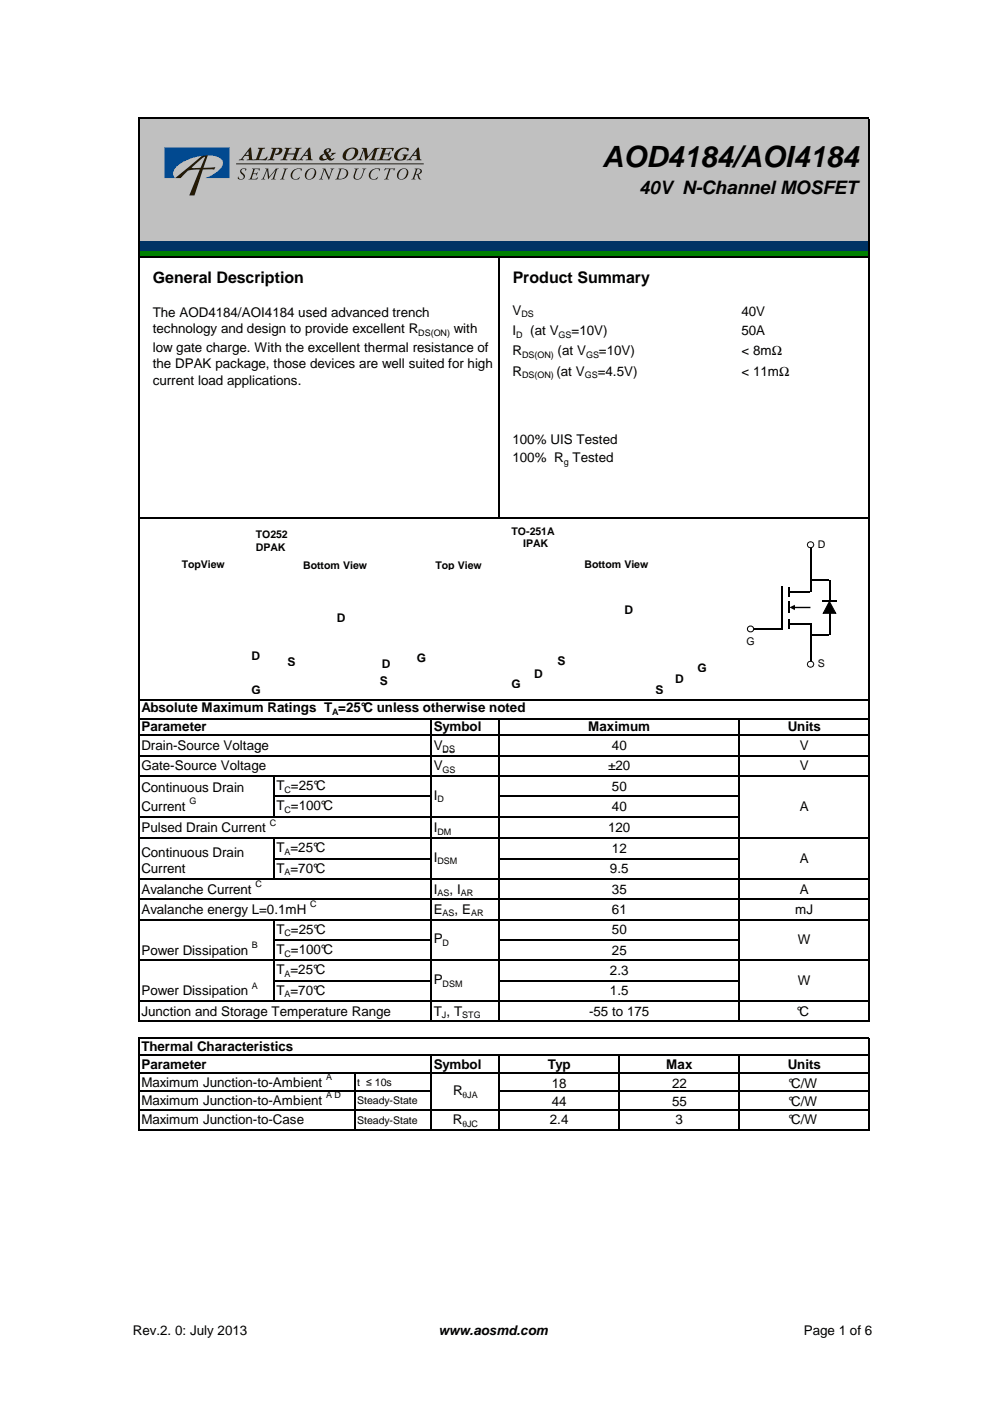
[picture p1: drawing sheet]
<svg xmlns="http://www.w3.org/2000/svg" width="210mm" height="297mm" viewBox="0 0 210 297" stroke-linecap="round" stroke-linejoin="round" font-family="sans-serif">
<path d="M29.5 25.2h154.7v25.9h-154.7z" fill="#c0c0c0"/>
<path d="M29.5 51.1h154.7v2.2h-154.7z" fill="#003365"/>
<path d="M29.5 53.3h154.7v1.3h-154.7z" fill="#008000"/>
<path d="M29.4 25v134.3M29.5 25.1h154.8M184.2 25.2v134.1M29.5 54.5h154.8M105.7 54.7v55.2M29.5 109.8h154.8M29.5 148.5h154.8M29.5 152.4h154.8M29.5 155.9h154.8M91.4 152.5v6.8M105.7 152.5v6.8M156.7 152.5v6.8" fill="none" stroke="#000" stroke-width=".25"/>
<g fill="#251a05">
<path d="M54.7 31.3h1.5l-.1 .2-.4 .1-.8 2.1a1.64 1.64 0 0 0 1.8-.5v.1a.58 .58 0 0 1-.4 .7h-2.6l.1-.2 .5-.1 .7-2-.3-.2z"/>
<path d="M57.6 31.3h1.2a.71 .71 0 0 1 1 .4 .71 .71 0 0 1-.4 .9 .75 .75 0 0 1-1.1 .1l.1-.1a.62 .62 0 0 0 .7-.3 .62 .62 0 0 0-.1-.8l-.5 .1-.7 2v.2h.4l-.1 .2h-1.4l.5-.3 .3-.9 .4-1.1-.4-.2z"/>
<path d="M60.4 31.3h1.4v.2l-.5 .1-.3 .9h1h.5l.3-.9-.3-.2v-.1h1.5l-.5 .3-.1 .3-.7 1.8 .4 .1-.1 .2-1.4-.1a.74 .74 0 0 0 .7-.9l.1-.2h-1.5l-.3 1h.4l-.1 .2h-1.5l.5-.2 .2-.6 .6-1.6-.4-.1z"/>
<path d="M76.7 31.4h1l.3 1.8 1.1-1.3a1.22 1.22 0 0 1 1.4-.5l-.6 .3-.5 2 .3 .2v.1h-1.5l.1-.2a.69 .69 0 0 0 .6-.8l.4-1.1-1.7 2.1h-.2l-.3-2.1-.6 1.7 .4 .3-.1 .1h-1.1l.5-.3 .7-1.8 .1-.3-.3-.1z"/>
<path d="M80.8 31.3l2.7 .1-.2 .6h-.2a.52 .52 0 0 0-.2-.5 .52 .52 0 0 0-.6 0h-.5l-.2 1.1a.81 .81 0 0 0 1.1-.5h.1l-.3 1.1h-.2v-.3a.67 .67 0 0 0-.9-.1l-.3 .9a1.62 1.62 0 0 0 1.9-.5v.1a.86 .86 0 0 1-1.2 .7h-2l.1-.1a.46 .46 0 0 0 .7-.5l.6-1.8-.5-.1z"/>
<path d="M84.1 31.9a2 2 0 0 1 2.6-.3l-.2 .5a1 1 0 0 0-1-.6 1 1 0 0 0-.9 .7 .98 .98 0 0 0 .1 1.6 .68 .68 0 0 0 .7-.1 .68 .68 0 0 0 .2-.7l-.3-.1 .1-.1h1.2l-.3 .2a1.24 1.24 0 0 1-1.6 1 1.01 1.01 0 0 1-1.1-.5 1.01 1.01 0 0 1 .2-1.2z"/>
<path d="M51.1 35.9l.6-.2 .6 .1-.2 .4-.2-.3h-.5a.63 .63 0 0 0 .3 1 .81 .81 0 0 1-.2 1.1 .81 .81 0 0 1-1.1-.1l.1-.5a.54 .54 0 0 0 .7 .6 .54 .54 0 0 0 .3-.9l-.2-.1a.66 .66 0 0 1-.2-1.1z"/>
<path d="M53.5 35.7h1.6l-.2 .5a.58 .58 0 0 0-.9-.2l-.3 .7a.7 .7 0 0 0 1-.2l-.3 .7a.44 .44 0 0 0-.3-.3 .44 .44 0 0 0-.5 .1l-.2 .9a1.18 1.18 0 0 0 1.3-.3 .85 .85 0 0 1-1.1 .4h-.9l.3-.1 .2-.4 .5-1.5z"/>
<path d="M56.2 35.7h.7l.2 1.8 1-1.2a.7 .7 0 0 1 1-.5l-.4 .2-.4 1.4-.1 .5 .2 .2-.9-.1 .3-.2 .6-1.7-1.5 1.9-.3-1.9-.6 1.7 .2 .3h-.8l.1-.1a3.1 3.1 0 0 0 1-2z"/>
<path d="M60.1 35.7l.9 .1-.3 .2-.6 1.5v.4l.2 .2h-.9l.3-.3 .6-1.6v-.3z"/>
<path d="M62.2 36.1l.5-.3 1-.1 .3 .1-.2 .5a.77 .77 0 0 0-.7-.6 .77 .77 0 0 0-.7 .5 .99 .99 0 0 0-.5 1 .99 .99 0 0 0 .8 .8l.5-.2 .3-.3a.57 .57 0 0 1-.8 .6 1.05 1.05 0 0 1-1.1-.8 1.05 1.05 0 0 1 .6-1.2z"/>
<path d="M68.4 35.7h.6l.8 1.9 .5-1.7-.2-.1 .8-.1-.4 .3-.7 2.1-1-2.1-.6 1.8 .3 .3-.9-.1 .3-.1 .3-.7 .4-1.3z"/>
<path d="M75.1 35.7l1 .1-.4 .2-.4 1.7a.87 .87 0 0 0 .9 .2 .87 .87 0 0 0 .5-.8l.4-1.2-.3-.1h.9a.77 .77 0 0 0-.6 .8 1.39 1.39 0 0 1-1.7 1.5 .62 .62 0 0 1-.4-1l.4-1.1z"/>
<path d="M78.7 36.1l.6-.3 1-.1 .3 .1-.2 .5a.77 .77 0 0 0-.7-.6 .77 .77 0 0 0-.7 .5 .99 .99 0 0 0-.5 1 .99 .99 0 0 0 .8 .8l.4-.2 .4-.3a.57 .57 0 0 1-.9 .6 1.05 1.05 0 0 1-1-.8 1.05 1.05 0 0 1 .5-1.2z"/>
<path d="M81.7 35.7h2.1l-.3 .5-.1-.3h-.6l-.7 1.9 .3 .3-1-.1 .4-.2 .7-1.9h-.7l-.4 .3z"/>
<path d="M53 31.3h.2l.2 1.9a.4 .4 0 0 0 .4 .6l-.1 .2h-1.4l.5-.3-.1-.6h-.8l-.5 .6 .4 .1-.1 .2h-1.1l.6-.4zM52.7 32.1l-.6 .7h.6z"/>
<path d="M65.5 31.3h.2l.2 1.9a.4 .4 0 0 0 .4 .6v.2h-1.5l.5-.3v-.6h-.9l-.4 .6 .3 .1-.1 .2h-1.1l.6-.4zM65.2 32.1l-.6 .7h.6z"/>
<path d="M68.9 31.7l.5-.2a.5 .5 0 0 1 .8 .2 .5 .5 0 0 1-.5 .7h-.2l.4 .7a.44 .44 0 0 0 .4-.6l.9-.1-1.2 1a.5 .5 0 0 0 .9 .1 .82 .82 0 0 1-1.4 .2 1.32 1.32 0 0 1-1.8 0 1.25 1.25 0 0 1 1.1-1.1 .58 .58 0 0 1 .1-.9zM68.6 32.9a.48 .48 0 0 0 0 .7 .48 .48 0 0 0 .7-.2l-.4-.7zM69.3 31.8a.29 .29 0 0 0 .1 .4 .29 .29 0 0 0 .4-.3 .27 .27 0 0 0-.2-.3 .27 .27 0 0 0-.3 .2z"/>
<path d="M73.2 31.9l.9-.5a1.18 1.18 0 0 1 1.3 0 1.18 1.18 0 0 1 .5 1.2 1.92 1.92 0 0 1-3.2 .9 1.57 1.57 0 0 1 .5-1.6zM73.9 31.9a1.59 1.59 0 0 0-.4 1.9 1.52 1.52 0 0 0 1.6-2.1 .94 .94 0 0 0-1.2 .2z"/>
<path d="M88.6 31.3h.2l.2 1.9a.4 .4 0 0 0 .4 .6l-.1 .2h-1.4l.5-.3-.1-.6h-.8l-.5 .6 .4 .1-.1 .2h-1.1l.6-.4zM88.3 32.1l-.6 .7h.6z"/>
<path d="M65 36.3a1.21 1.21 0 0 1 2-.1 1.42 1.42 0 0 1-.5 1.6 1.42 1.42 0 0 1-1.7 0 1.23 1.23 0 0 1 .2-1.5zM65.6 36l-.4 .5a.84 .84 0 0 0-.3 .9 .84 .84 0 0 0 .7 .6 1.46 1.46 0 0 0 1-2l-.5-.2z"/>
<path d="M71.8 35.8l.4-.1a1.17 1.17 0 0 1 1.6 1.3 2.24 2.24 0 0 1-2.5 1h-.2l.3-.2 .6-1.7v-.2zM72.4 35.9l-.7 1.9a1.2 1.2 0 0 0 1.5-.3 1.2 1.2 0 0 0 .1-1.5z"/>
<path d="M84.5 36.3a1.21 1.21 0 0 1 2-.1 1.42 1.42 0 0 1-.5 1.6 1.42 1.42 0 0 1-1.6 0 1.23 1.23 0 0 1 .1-1.5zM85.1 36l-.4 .5a.84 .84 0 0 0-.3 .9 .84 .84 0 0 0 .7 .6 1.45 1.45 0 0 0 1-2l-.4-.2z"/>
<path d="M87.9 35.8a1.15 1.15 0 0 1 1.6 .5l-.3 .4-.4 .3a1.1 1.1 0 0 0 .5 1h-.5l-.5-1-.2 .1-.2 .7 .2 .3h-.9l.3-.3 .6-1.6v-.3zM88.5 35.9l-.3 .8 .1 .2a.55 .55 0 0 0 .8-.4 .55 .55 0 0 0-.5-.7z"/>
<path d="M37.1 37.8h1.2a3.8 3.8 0 0 1 2.3-1.8l1.8-.1-2.3 5.5h1.1l1.8-5.5 2.4 .1 .3-.6-2.6 .2 1-2.7-1.3 .2zM40.7 35.5l2.1-1.9 .7-.4-1 2.4-1.5 .1z"/>
</g>
<path d="M50.1 34.7h39.7" fill="none" stroke="#251a05" stroke-width=".21"/>
<path d="M34.9 31.2h13.8v6.6h-5.2a5.4 5.4 0 0 0 3.8-3.2 1.57 1.57 0 0 0-1.4-1.4 10.1 10.1 0 0 0-8.7 2.4 1.45 1.45 0 0 0-.1 2.2h-2.2z" fill="#014990"/>
<path d="M167.4 124.4v2.1M167.4 127.6v2.4M167.4 131.3v2" fill="none" stroke="#000" stroke-width=".42"/>
<path d="M171.9 115.9l-.1 9.6h-4.4M165.8 124.4v9.2M167.4 132.3h4.4M171.9 132.1v8.3M174.3 127.5h3.1M175.9 130v4.6h-4.1M175.9 123v4.6" fill="none" stroke="#000" stroke-width=".3"/>
<g fill="#000">
<path d="M168.2 128.7h3.6v.2h-3.6zM167.4 128.8l1.1-.6v1.2z"/>
<path d="M175.9 127.3l1.5 2.8h-3zM175.8 127.6h.2l-1.4 2.5-.1-.2h2.7l-.1 .2z"/>
</g>
<path d="M159.8 133.3h6M171.8 123h4.1" fill="none" stroke="#000" stroke-width=".25"/>
<path d="M175.9 127.6l1.3 2.4h-2.7z" fill="#000"/>
<circle cx="171.8" cy="115.5" r=".64" fill="#fff"/>
<path d="M171.1 115.5a.76 .76 0 0 1 1.5 0 .76 .76 0 0 1-1.5 0zM171.3 115.5a.55 .55 0 0 0 1.1 0 .55 .55 0 0 0-1.1 0z" fill="#000"/>
<circle cx="159.1" cy="133.4" r=".66" fill="#fff"/>
<path d="M158.4 133.4a.75 .75 0 0 1 1.5 0 .75 .75 0 0 1-1.5 0zM158.6 133.4a.55 .55 0 0 0 1.1 0 .55 .55 0 0 0-1.1 0z" fill="#000"/>
<circle cx="171.8" cy="140.8" r=".64" fill="#fff"/>
<path d="M171.1 140.8a.76 .76 0 0 1 1.5 0 .76 .76 0 0 1-1.5 0zM171.3 140.8a.55 .55 0 0 0 1.1 0 .55 .55 0 0 0-1.1 0z" fill="#000"/>
<g fill="#fff">
<path d="M105.7 168.9h51v4.3h-51z"/>
<path d="M105.7 186.4h51v8.6h-51z"/>
</g>
<g fill="none" stroke="#000" stroke-width=".25">
<path d="M29.4 159.3v57.4M91.4 159.3v57.4M105.7 159.3v57.4M156.7 159.3v57.4M184.2 159.3v57.4M29.5 160.2h154.8M29.5 164.5h154.8M29.5 173.2h127.3M29.5 177.7h154.8M58 164.7v8.6M58 177.8v8.7M58.2 168.9h33.3"/>
<path d="M105.8 168.9h51M29.5 186.4h154.8M29.5 190.7h154.8M29.5 195h154.8M58 195.1v17.3M58.2 182h33.3M58.2 199.3h33.3M105.8 182h51M105.8 199.3h51M29.4 220v19.7M29.5 203.6h154.8M29.5 212.3h154.8"/>
<path d="M29.5 216.6h154.8M58.2 207.9h33.3M105.8 207.9h51M29.5 231.4h62M29.5 220.1h154.8M29.5 223.6h154.8M29.5 227.5h154.8M29.5 235.3h154.8M29.5 239.6h154.8M75.3 227.6v12.1M91.4 223.7v16M105.7 223.7v16"/>
<path d="M105.8 231.4h78.5M131.2 223.7v16M156.7 223.7v16M184.2 220.2v19.5"/>
</g>
<text font-size="6.2" x="127.7" y="35.3">AOD4184/AOI4184</text>
<text font-size="3.9" x="135.5" y="41.2">40V N-Channel MOSFET</text>
<g font-size="3.4">
<text x="32.4" y="59.9">General Description</text>
<text x="108.7" y="59.9">Product Summary</text>
</g>
<g font-size="2.8">
<text x="32.4" y="67.2">The AOD4184/AOI4184 used advanced trench</text>
<text x="32.4" y="70.7">technology and design to provide excellent R</text>
<text x="96.2" y="70.7">with</text>
<text x="108.7" y="66.7">V</text>
<text x="108.7" y="71">I</text>
<text x="112.4" y="71">(at V</text>
<text x="121.2" y="71">=10V)</text>
<text x="157.2" y="66.9">40V</text>
<text x="157.2" y="71">50A</text>
<text x="32.4" y="74.5">low gate charge. With the excellent thermal resistance of</text>
<text x="108.7" y="75.4">R</text>
<text x="118.2" y="75.4">(at V</text>
<text x="127" y="75.4">=10V)</text>
<text x="157.2" y="75.4">&lt; 8mΩ</text>
<text x="32.4" y="78.1">the DPAK package, those devices are well suited for high</text>
<text x="32.4" y="81.6">current load applications.</text>
<text x="108.7" y="79.7">R</text>
<text x="118" y="79.7">(at V</text>
<text x="126.7" y="79.7">=4.5V)</text>
<text x="157.2" y="79.7">&lt; 11mΩ</text>
<text x="108.7" y="94.1">100% UIS Tested</text>
<text x="108.7" y="98">100% R Tested</text>
<text x="30" y="151">Absolute Maximum Ratings T =25°C unless otherwise noted</text>
<text x="30" y="155.1">Parameter</text>
<text x="91.9" y="155.1">Symbol</text>
<text x="124.7" y="155.1">Maximum</text>
<text x="167" y="155.1">Units</text>
<text x="30" y="159">Drain-Source Voltage</text>
<text x="91.9" y="159">V</text>
<text x="129.8" y="159">40</text>
<text x="169.6" y="159">V</text>
<text x="30" y="167.9">Continuous Drain</text>
<text x="30" y="163.3">Gate-Source Voltage</text>
<text x="58.6" y="167.5">T =25°C</text>
<text x="91.9" y="163.3">V</text>
<text x="128.9" y="163.3">±20</text>
<text x="129.8" y="167.6">50</text>
<text x="169.6" y="163.3">V</text>
<text x="30" y="172">Current</text>
<text x="58.6" y="171.8">T =100°C</text>
<text x="91.9" y="169.5">I</text>
<text x="129.8" y="172">40</text>
<text x="169.6" y="172">A</text>
<text x="30" y="176.5">Pulsed Drain Current</text>
<text x="91.9" y="176.5">I</text>
<text x="128.9" y="176.5">120</text>
<text x="30" y="181.6">Continuous Drain</text>
<text x="30" y="185.1">Current</text>
<text x="58.6" y="180.7">T =25°C</text>
<text x="58.6" y="185">T =70°C</text>
<text x="91.9" y="182.7">I</text>
<text x="129.3" y="185.1">9.5</text>
<text x="129.8" y="180.8">12</text>
<text x="169.6" y="182.9">A</text>
<text x="30" y="189.4">Avalanche Current</text>
<text x="91.9" y="189.4">I</text>
<text x="95.3" y="189.4">, I</text>
<text x="129.8" y="189.4">35</text>
<text x="169.6" y="189.4">A</text>
<text x="30" y="193.8">Avalanche energy L=0.1mH</text>
<text x="58.6" y="198">T =25°C</text>
<text x="91.9" y="193.8">E</text>
<text x="96.4" y="193.8">, E</text>
<text x="129.8" y="193.8">61</text>
<text x="168.6" y="193.8">mJ</text>
<text x="30" y="202.4">Power Dissipation</text>
<text x="58.6" y="202.3">T =100°C</text>
<text x="91.9" y="200">P</text>
<text x="129.8" y="198.1">50</text>
<text x="129.8" y="202.4">25</text>
<text x="169.2" y="200.2">W</text>
<text x="58.6" y="206.6">T =25°C</text>
<text x="91.9" y="208.6">P</text>
<text x="129.3" y="206.7">2.3</text>
<text x="169.2" y="208.8">W</text>
<text x="30" y="211">Power Dissipation</text>
<text x="30" y="215.3">Junction and Storage Temperature Range</text>
<text x="58.6" y="210.9">T =70°C</text>
<text x="91.9" y="215.3">T , T</text>
<text x="124.9" y="215.3">-55 to 175</text>
<text x="129.3" y="211">1.5</text>
<text x="169" y="215.3">°C</text>
<text x="30" y="222.8">Thermal Characteristics</text>
<text x="30" y="226.7">Parameter</text>
<text x="91.9" y="226.7">Symbol</text>
<text x="116.1" y="226.7">Typ</text>
<text x="141.3" y="226.7">Max</text>
<text x="167" y="226.7">Units</text>
<text x="30" y="230.4">Maximum Junction-to-Ambient</text>
<text x="96.1" y="232.2">R</text>
<text x="117" y="230.6">18</text>
<text x="142.5" y="230.6">22</text>
<text x="167.2" y="230.6">°C/W</text>
<text x="30" y="238.3">Maximum Junction-to-Case</text>
<text x="30" y="234.3">Maximum Junction-to-Ambient</text>
<text x="96" y="238.4">R</text>
<text x="116.6" y="238.4">2.4</text>
<text x="117" y="234.5">44</text>
<text x="142.5" y="234.5">55</text>
<text x="143.3" y="238.4">3</text>
<text x="167.2" y="238.4">°C/W</text>
<text x="167.2" y="234.5">°C/W</text>
<text x="28.2" y="283">Rev.2. 0: July 2013</text>
<text x="93" y="283">www.aosmd.com</text>
<text x="170.4" y="283">Page 1 of 6</text>
</g>
<g font-size="2.5">
<text x="71.4" y="131.8">D</text>
<text x="132.4" y="130.1">D</text>
<text x="53.3" y="140">D</text>
<text x="61" y="141.1">S</text>
<text x="81" y="141.7">D</text>
<text x="88.4" y="140.3">G</text>
<text x="113.2" y="143.7">D</text>
<text x="118.2" y="141.1">S</text>
<text x="147.9" y="142.5">G</text>
<text x="53.3" y="147.1">G</text>
<text x="80.6" y="145.3">S</text>
<text x="108.5" y="145.8">G</text>
<text x="139" y="147.1">S</text>
<text x="143.1" y="144.9">D</text>
</g>
<g font-size="2.2">
<text x="108.5" y="113.5">TO-251A</text>
<text x="54.2" y="114">TO252</text>
<text x="54.2" y="116.8">DPAK</text>
<text x="110.9" y="116">IPAK</text>
<text x="173.4" y="116.2">D</text>
<text x="38.5" y="120.5">TopView</text>
<text x="64.3" y="120.7">Bottom View</text>
<text x="92.3" y="120.6">Top View</text>
<text x="123.9" y="120.4">Bottom View</text>
<text x="158.2" y="136.8">G</text>
<text x="173.4" y="141.5">S</text>
<text x="75.7" y="230.3">t ≤ 10s</text>
<text x="75.7" y="234.1">Steady-State</text>
<text x="75.7" y="238.3">Steady-State</text>
</g>
<g font-size="1.9">
<text x="88.7" y="71.2">DS(ON)</text>
<text x="109.5" y="71.6">D</text>
<text x="110.6" y="67.3">DS</text>
<text x="118.4" y="71.6">GS</text>
<text x="110.7" y="75.9">DS(ON)</text>
<text x="124.2" y="75.9">GS</text>
<text x="110.7" y="80.2">DS(ON)</text>
<text x="124" y="80.2">GS</text>
<text x="119.5" y="98.6">g</text>
<text x="70.4" y="151.5">A</text>
<text x="93.9" y="159.5">DS</text>
<text x="93.9" y="163.9">GS</text>
<text x="40.2" y="170.6">G</text>
<text x="60.3" y="168.1">C</text>
<text x="60.3" y="172.4">C</text>
<text x="92.8" y="170.1">D</text>
<text x="57.2" y="175.1">C</text>
<text x="92.8" y="177">DM</text>
<text x="60.3" y="181.2">A</text>
<text x="60.3" y="185.5">A</text>
<text x="92.8" y="183.3">DSM</text>
<text x="54.2" y="188">C</text>
<text x="92.8" y="190">AS</text>
<text x="97.7" y="190">AR</text>
<text x="65.8" y="192.4">C</text>
<text x="93.9" y="194.3">AS</text>
<text x="99.9" y="194.3">AR</text>
<text x="53.4" y="201">B</text>
<text x="60.3" y="198.5">C</text>
<text x="60.3" y="202.8">C</text>
<text x="93.9" y="200.5">D</text>
<text x="53.4" y="209.6">A</text>
<text x="60.3" y="207.1">A</text>
<text x="93.9" y="209.2">DSM</text>
<text x="60.3" y="211.5">A</text>
<text x="93.7" y="215.9">J</text>
<text x="98" y="215.9">STG</text>
<text x="69.1" y="229">A</text>
<text x="69.1" y="232.9">A D</text>
<text x="98.1" y="232.7">θJA</text>
<text x="98" y="238.9">θJC</text>
</g>
</svg>
